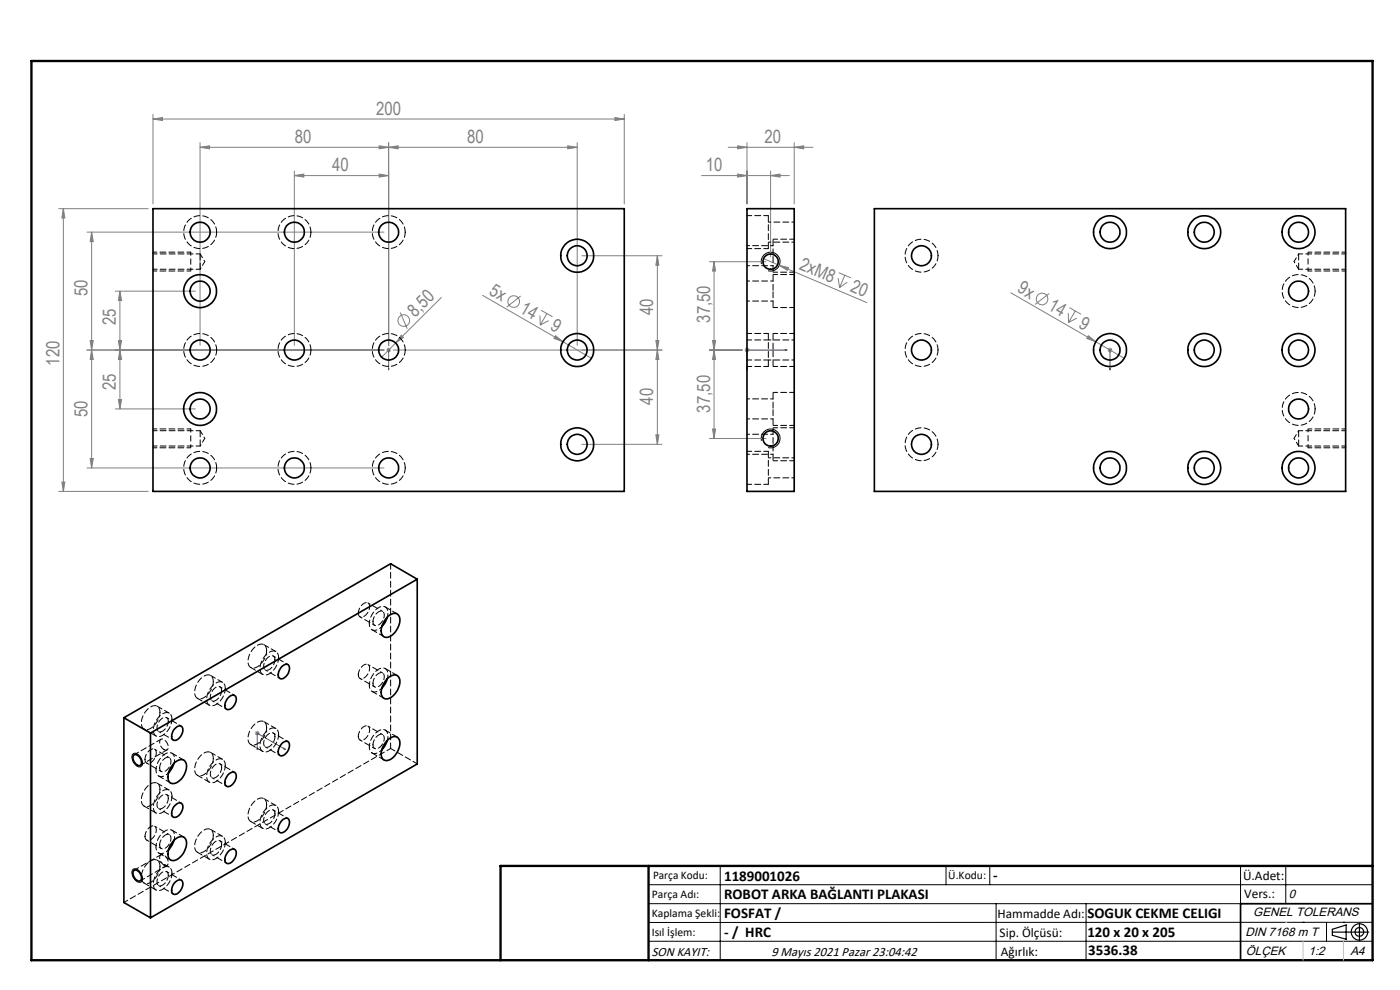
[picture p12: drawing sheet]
<svg xmlns="http://www.w3.org/2000/svg" width="297mm" height="210mm" viewBox="0 0 297 210" stroke-linecap="round" stroke-linejoin="round" font-family="sans-serif">
<g fill="none" stroke="#808080" stroke-width=".21">
<path d="M32.5 25.3l2-.4v.7zM32.5 24.3v18.9M32.5 25.3h99.9M42.4 31.2l2-.3v.7zM42.4 30.3v43M42.4 31.2h80M62.4 37.2l2.1-.3v.7zM62.4 36.3v37M62.4 37.2h20M80.4 36.9l2 .3-2 .4zM80.4 30.9l2 .3-2 .4zM82.4 31.2l2.1-.3v.7z"/>
<path d="M82.4 30.3v43M120.4 30.9l2 .3-2 .4zM122.4 30.3v43M130.5 24.9l1.9 .4-1.9 .3zM132.4 24.3v18.9M148.8 37.2h18.7M154.5 31.2h18M156.5 36.9l2 .3-2 .4zM156.5 30.9l2 .3-2 .4zM158.5 30.3v12.9M163.5 37.2l2-.3v.7zM163.5 36.3v18.2"/>
<path d="M168.5 31.2l2-.3v.7zM168.5 30.3v12.9M12.5 44.3h18.9M13.4 44.3l.4 1.9h-.7zM13.4 44.3v59.9M18.5 49.2h63M19.4 49.2v50.1M19.4 49.2l.4 2.1h-.7zM123.4 54.2h17M139.5 54.2v40.1M139.5 54.2l.3 2.1h-.7zM150.5 55.5h12"/>
<path d="M151.5 55.5l.3 2h-.6zM151.5 55.5v37.5M161.6 54.7l3.7 1.6M165.3 56.3l2 .5-.3 .6zM165.3 56.3l18.6 7.9M177.8 59l.3 2M177.9 57.8l2.6 1.1M179.2 58.4l-1.1 2.6M179.7 59.9l-1.6 1.1M18.5 74.3h63M19.1 72.2h.7l-.4 2.1zM19.4 74.3l.4 2h-.7z"/>
<path d="M24.4 61.8h17.1M25.1 72.2h.7l-.4 2.1zM25.4 61.8v24.9M25.4 61.8l.4 1.9h-.7zM25.4 74.3l.4 2h-.7zM82 74.3h.9M82.1 73.9l.7 .7M82.4 73.8v.9M82.8 73.9l-.7 .7M83.4 74.3h57M84 72.7l-3 3.1M84.9 66.3l1.5 3.4"/>
<path d="M85.1 71.1l.5 .5-1.6 1.1zM93.6 63.1l-9.6 9.6M102.4 62.6l17 9.9M110.5 62.8l-3 2.3M114.5 66.9l.1 2.1M114.8 65.8l2.4 1.4M116 66.5l-1.4 2.5M116.4 68l-1.8 1M117.9 71.2l1.5 1.3-1.9-.7zM119.4 72.5l6.1 3.5M139.1 72.2h.7l-.3 2.1zM139.5 74.3l.3 2h-.7z"/>
<path d="M150.5 74.3h7M151.2 72.2h.6l-.3 2.1zM151.5 74.3l.3 2h-.6zM158 74.3h1M158.1 73.9l.7 .7M158.5 73.8v.9M158.8 73.9l-.7 .7M214.5 62.1l17.9 10.4M222.6 62.3l-3 2.3M226.6 66.4l.1 2M226.9 65.3l2.4 1.4M228.1 66l-1.4 2.4"/>
<path d="M228.5 67.5l-1.8 .9M230.9 71.2l1.5 1.3-1.9-.7zM232.4 72.5l6.1 3.5M235 74.3h1M235.1 73.9l.7 .7M235.5 73.8v.9M235.8 73.9l-.7 .7M18.5 99.3h63M19.1 97.3h.7l-.4 2zM24.4 86.7h17.1M25.1 84.8h.7l-.4 1.9zM123.4 94.3h17"/>
<path d="M139.1 92.2h.7l-.3 2.1zM150.5 93h12M151.2 91h.6l-.3 2zM12.5 104.2h18.9M13.1 102.3h.7l-.4 1.9zM54.1 155.5h1M54.2 155.2l.7 .7M54.6 155v1M54.9 155.2l-.7 .7"/>
<circle cx="85.7" cy="68" r="1.23"/>
<circle cx="109" cy="64" r="1.22"/>
<circle cx="221.1" cy="63.4" r="1.23"/>
</g>
<g fill="none" stroke="#000" stroke-width=".21">
<path d="M161.5 56a2 2 0 0 1 1.8-2.5 2 2 0 0 1 2.2 2.2 2 2 0 0 1-2.6 1.7M161.5 93.5a2 2 0 0 1 1.8-2.5 2 2 0 0 1 2.2 2.2 2 2 0 0 1-2.6 1.7M28.1 160.1a.86 .86 0 0 1 1.4 .2 1.64 1.64 0 0 1 .4 2.3 1.83 1.83 0 0 1-1.9-2zM28.1 184.6a1.01 1.01 0 0 1 1.7 .5l.4 1a.79 .79 0 0 1-.3 1 .79 .79 0 0 1-1.1-.3l-.6-.9-.2-.7zM137.6 187.7h153.6M137.6 191.7h153.6M137.6 199.7h153.6M152.8 183.7v20M200.7 183.7v4M210 183.7v4M211.3 191.7v12M230.4 191.7v12"/>
<path d="M263.2 183.7v20M272.8 183.7v8M276.4 195.6h.1M281.4 195.6v4.1M285 195.6h.1M291.2 195.6l-153.6 .1"/>
</g>
<path d="M277.5 57.4v-3.9M277.5 94.9v-3.9" fill="none" stroke="#000" stroke-width=".21" stroke-dasharray="1.3 .6" stroke-dashoffset=".6" stroke-linecap="butt"/>
<path d="M40.5 53.5v4M40.5 91v4" fill="none" stroke="#000" stroke-width=".21" stroke-dasharray="1.3 .6" stroke-dashoffset=".5" stroke-linecap="butt"/>
<g fill="none" stroke="#000" stroke-width=".25">
<path d="M282.6 197.7h7.8M282.6 197.1l3-.9v3l-3-.8zM288.4 195.8v3.8M106.2 203.7h185"/>
<circle cx="288.4" cy="197.7" r="1.74"/>
<circle cx="288.4" cy="197.7" r=".93"/>
</g>
<g fill="none" stroke="#00f" stroke-width=".21">
<path d="M82.4 78.5v-.4v.4M82.4 74.1v.3zM82.4 74.3h.1M82.4 74.3v4.2M158.4 78.1h.2l-.1 .4zM166.5 74.1l.5 .2-.5 .1zM167 74.3h-8.5v4.2M235.5 78.5v-.4v.4M235.5 74.1v.3zM235.5 74.3v4.2M235.5 74.3h.1M54.5 158.6l.1 .1v.3z"/>
<path d="M54.6 159v-3.5l6 3.5M60.3 158.7l.3 .3-.3-.1z"/>
</g>
<path d="M32.5 57.5h8M40.5 53.5h-8M277.5 57.5h8M285.5 53.5h-8M32.5 95h8M40.5 91h-8M277.5 95h8M285.5 91h-8" fill="none" stroke="#000" stroke-width=".21" stroke-dasharray="1.3 .6" stroke-dashoffset=".4"/>
<path d="M40.5 53.5h.1M277.5 57.5v-.1M40.5 91h.1M277.5 95v-.1" fill="none" stroke="#000" stroke-width=".21" stroke-dasharray="1.3 .6"/>
<path d="M291.2 191.7h-28v12" fill="none" stroke="#000" stroke-width=".35"/>
<path d="M6.7 12.9h284.5v190.8h-284.5zM137.6 183.7v20M291.2 183.7h-185v20" fill="none" stroke="#000" stroke-width=".5"/>
<path d="M276.4 199.7v4M285 199.7v4" fill="none" stroke="#c0c0c0" stroke-width=".21"/>
<path d="M272.8 195.6h.1" fill="none" stroke="#c0c0c0" stroke-width=".25"/>
<g fill="#00f">
<path d="M82.4 78.1v.4zM82.4 74.1v.3z"/>
<path d="M158.4 78.1h.2l-.1 .4zM166.5 74.1l.5 .2-.5 .1z"/>
<path d="M54.5 158.6l.1 .1v.3zM60.3 158.7l.3 .3-.3-.1zM235.5 78.1v.4zM235.5 74.1v.3z"/>
</g>
<g fill="#808080">
<path d="M117.9 71.2l1.5 1.3-1.9-.7z"/>
<path d="M230.9 71.2l1.5 1.3-1.9-.7z"/>
<path d="M85.1 71.1l.5 .5-1.6 1.1z"/>
<path d="M165.3 56.3l2 .5-.3 .6z"/>
<path d="M80.4 36.9l2 .3-2 .4zM62.4 37.2l2.1-.3v.7zM80.4 30.9l2 .3-2 .4zM42.4 31.2l2-.3v.7z"/>
<path d="M130.5 24.9l1.9 .4-1.9 .3zM32.5 25.3l2-.4v.7z"/>
<path d="M163.5 37.2l2-.3v.7zM156.5 36.9l2 .3-2 .4zM168.5 31.2l2-.3v.7zM156.5 30.9l2 .3-2 .4z"/>
<path d="M19.1 72.2h.7l-.4 2.1zM19.4 49.2l.4 2.1h-.7z"/>
<path d="M25.1 72.2h.7l-.4 2.1zM25.4 61.8l.4 1.9h-.7z"/>
<path d="M13.4 44.3l.4 1.9h-.7zM13.1 102.3h.7l-.4 1.9zM19.4 74.3l.4 2h-.7zM19.1 97.3h.7l-.4 2zM139.5 74.3l.3 2h-.7zM139.1 92.2h.7l-.3 2.1z"/>
<path d="M25.4 74.3l.4 2h-.7zM25.1 84.8h.7l-.4 1.9zM139.5 54.2l.3 2.1h-.7zM139.1 72.2h.7l-.3 2.1zM151.5 55.5l.3 2h-.6zM151.2 72.2h.6l-.3 2.1zM151.5 74.3l.3 2h-.6zM151.2 91h.6l-.3 2z"/>
<path d="M82.4 31.2l2.1-.3v.7zM120.4 30.9l2 .3-2 .4z"/>
</g>
<g fill="none" stroke="#000" stroke-width=".35">
<path d="M32.5 44.3h99.9v59.9h-99.9zM158.5 44.3h10v59.9h-10zM185.5 44.3h100v59.9h-100zM82.2 130.9l-.4 1-.8 1M82.3 130.8l.4-.3a1.32 1.32 0 0 1 1.7-.2 1.32 1.32 0 0 1 .4 1.7 3.8 3.8 0 0 1-2.8 3.2 1.53 1.53 0 0 1-1-2.3l.7-1.4zM88.5 122.9l-56.6 32.6M88.5 122.9v39.2l-56.6 32.6M88.5 122.9l-5.6-3.3-56.6 32.7M26.3 152.3l5.6 3.2M26.3 152.3v39.1l5.6 3.3M31.9 155.5v39.2M37.2 154.5a.87 .87 0 0 1 1.1-.5 .87 .87 0 0 1 .5 1.2 2.14 2.14 0 0 1-1.9 1.8 1.09 1.09 0 0 1-.4-1.5z"/>
<path d="M48.5 147.9l.3-.2a.83 .83 0 0 1 1-.1 .83 .83 0 0 1 .3 1.1 2.14 2.14 0 0 1-1.9 1.8 1.45 1.45 0 0 1 0-2.3zM59.8 157.7l.3-.2a.81 .81 0 0 1 1.1-.1 .81 .81 0 0 1 .2 1 2.15 2.15 0 0 1-1.9 1.9 1.45 1.45 0 0 1 0-2.3zM59.8 141.4l.3-.2a.81 .81 0 0 1 1.1-.2 .81 .81 0 0 1 .2 1.1 2.16 2.16 0 0 1-1.9 1.9 1.45 1.45 0 0 1 0-2.3zM82.2 144l-.4 .9-.8 1.1M82.2 157l-.4 1-.8 1.1M82.3 143.8l.4-.3a1.32 1.32 0 0 1 1.7-.1 1.32 1.32 0 0 1 .4 1.6 3.8 3.8 0 0 1-2.8 3.3 1.51 1.51 0 0 1-1-2.3l.4-1zM82.3 156.9l.4-.3a1.31 1.31 0 0 1 1.6-.2 1.31 1.31 0 0 1 .5 1.7 3.8 3.8 0 0 1-2.8 3.3 1.53 1.53 0 0 1-1-2.4l.4-.9zM28.4 160.2a1.33 1.33 0 0 1 1.6 1.5 .62 .62 0 0 1-.4 .7 .62 .62 0 0 1-.7-.3l-.6-.9-.1-.6zM36.9 171.1l.3-.3a.87 .87 0 0 1 1.1-.5 .87 .87 0 0 1 .5 1.2 2.14 2.14 0 0 1-1.9 1.9 1.09 1.09 0 0 1-.4-1.6zM36.9 161.9l-.4 1-.8 1.1M36.9 178.3l-.4 .9-.8 1.1M37 178.1l.4-.3a1.31 1.31 0 0 1 1.7-.1 1.31 1.31 0 0 1 .4 1.6 3.8 3.8 0 0 1-2.8 3.3 1.26 1.26 0 0 1-1-1.9l.4-1.4z"/>
<path d="M37 161.8l.4-.3a1.31 1.31 0 0 1 1.7-.2 1.31 1.31 0 0 1 .4 1.7 3.7 3.7 0 0 1-2.8 3.2 1.26 1.26 0 0 1-1-1.8l.4-1.4zM48.5 164.2l.3-.2a.82 .82 0 0 1 1.1-.1 .82 .82 0 0 1 .2 1.1 2.14 2.14 0 0 1-1.9 1.9 1.45 1.45 0 0 1 0-2.3zM59.8 174.1l.3-.3a.81 .81 0 0 1 1.1-.1 .81 .81 0 0 1 .2 1.1 2.15 2.15 0 0 1-1.9 1.9 1.45 1.45 0 0 1 0-2.3zM28.4 184.7a1.34 1.34 0 0 1 1.6 1.5 .63 .63 0 0 1-.4 .7 .63 .63 0 0 1-.7-.3l-.6-.9-.1-.6zM37.2 187.1l.3-.2a.81 .81 0 0 1 1.1-.1 .81 .81 0 0 1 .2 1 2.14 2.14 0 0 1-1.9 1.9 1.52 1.52 0 0 1 0-2.3zM48.5 180.6l.3-.3a.83 .83 0 0 1 1-.1 .83 .83 0 0 1 .3 1.1 2.14 2.14 0 0 1-1.9 1.9 1.45 1.45 0 0 1 0-2.3z"/>
<circle cx="42.4" cy="49.3" r="2.12"/>
<circle cx="62.4" cy="49.3" r="2.12"/>
<circle cx="82.4" cy="49.3" r="2.12"/>
<circle cx="122.4" cy="54.3" r="2.11"/>
<circle cx="122.5" cy="54.3" r="3.5"/>
<circle cx="163.5" cy="55.5" r="1.64"/>
<circle cx="195.5" cy="54.3" r="2.11"/>
<circle cx="235.5" cy="49.3" r="2.12"/>
<circle cx="235.5" cy="49.2" r="3.5"/>
<circle cx="255.5" cy="49.3" r="2.12"/>
<circle cx="255.5" cy="49.2" r="3.5"/>
<circle cx="275.5" cy="49.3" r="2.12"/>
<circle cx="275.5" cy="49.2" r="3.5"/>
<circle cx="42.4" cy="74.3" r="2.11"/>
<circle cx="42.4" cy="61.8" r="3.5"/>
<circle cx="42.4" cy="61.8" r="2.12"/>
<circle cx="62.4" cy="74.3" r="2.11"/>
<circle cx="82.4" cy="74.3" r="2.11"/>
<circle cx="122.4" cy="74.3" r="2.11"/>
<circle cx="122.5" cy="74.3" r="3.5"/>
<circle cx="195.5" cy="74.3" r="2.11"/>
<circle cx="235.5" cy="74.3" r="2.11"/>
<circle cx="235.5" cy="74.3" r="3.5"/>
<circle cx="255.5" cy="74.3" r="2.11"/>
<circle cx="255.5" cy="74.3" r="3.5"/>
<circle cx="275.5" cy="74.3" r="2.11"/>
<circle cx="275.5" cy="61.8" r="2.12"/>
<circle cx="275.5" cy="74.3" r="3.5"/>
<circle cx="42.4" cy="86.7" r="3.5"/>
<circle cx="42.4" cy="86.8" r="2.12"/>
<circle cx="42.4" cy="99.3" r="2.12"/>
<circle cx="62.4" cy="99.3" r="2.12"/>
<circle cx="82.4" cy="99.3" r="2.12"/>
<circle cx="122.5" cy="94.2" r="2.12"/>
<circle cx="122.5" cy="94.3" r="3.5"/>
<circle cx="163.5" cy="93" r="1.64"/>
<circle cx="195.5" cy="94.2" r="2.12"/>
<circle cx="235.5" cy="99.3" r="2.12"/>
<circle cx="235.5" cy="99.3" r="3.5"/>
<circle cx="255.5" cy="99.3" r="2.12"/>
<circle cx="255.5" cy="99.3" r="3.5"/>
<circle cx="275.5" cy="86.8" r="2.12"/>
<circle cx="275.5" cy="99.3" r="2.12"/>
<circle cx="275.5" cy="99.3" r="3.5"/>
</g>
<path d="M42.5 57.1v-3.2M163 52.7v-7M275.5 53.9v3.2M163 77.7v-7M42.5 94.6v-3.2M275.5 91.4v3.2M163 102.7v-7" fill="none" stroke="#000" stroke-width=".21" stroke-dasharray="1.3 .6"/>
<g fill="none" stroke="#000" stroke-width=".21" stroke-dasharray="1.3 .6" stroke-dashoffset=".1">
<path d="M46 49.2a3.5 3.5 0 0 1-5.1 3.2 3.5 3.5 0 0 1-.5-6 3.5 3.5 0 0 1 5.5 2.2l.1 .6M66 49.2a3.5 3.5 0 0 1-5.1 3.2 3.5 3.5 0 0 1-.5-6 3.5 3.5 0 0 1 5.5 2.2l.1 .6M86 49.2a3.5 3.5 0 0 1-5.1 3.2 3.5 3.5 0 0 1-.5-6 3.5 3.5 0 0 1 5.5 2.2l.1 .6M199 54.2a3.5 3.5 0 0 1-5.1 3.2 3.5 3.5 0 0 1-.5-6 3.5 3.5 0 0 1 5.5 2.2l.1 .6M46 74.2a3.5 3.5 0 0 1-5.1 3.2 3.5 3.5 0 0 1-.5-6 3.5 3.5 0 0 1 5.5 2.2l.1 .6M66 74.2a3.5 3.5 0 0 1-5.1 3.2 3.5 3.5 0 0 1-.5-6 3.5 3.5 0 0 1 5.5 2.2l.1 .6M86 74.2a3.5 3.5 0 0 1-5.1 3.2 3.5 3.5 0 0 1-.5-6 3.5 3.5 0 0 1 5.5 2.2l.1 .6M199 74.2a3.5 3.5 0 0 1-5.1 3.2 3.5 3.5 0 0 1-.5-6 3.5 3.5 0 0 1 5.5 2.2l.1 .6M279 61.7a3.5 3.5 0 0 1-5.1 3.2 3.5 3.5 0 0 1-.5-6 3.5 3.5 0 0 1 5.5 2.2l.1 .6M46 99.2a3.5 3.5 0 0 1-5.1 3.2 3.5 3.5 0 0 1-.5-6 3.5 3.5 0 0 1 5.5 2.2l.1 .6M66 99.2a3.5 3.5 0 0 1-5.1 3.2 3.5 3.5 0 0 1-.5-6 3.5 3.5 0 0 1 5.5 2.2l.1 .6M86 99.2a3.5 3.5 0 0 1-5.1 3.2 3.5 3.5 0 0 1-.5-6 3.5 3.5 0 0 1 5.5 2.2l.1 .6"/>
<path d="M199 94.2a3.5 3.5 0 0 1-5.1 3.2 3.5 3.5 0 0 1-.5-6 3.5 3.5 0 0 1 5.5 2.2l.1 .6M279 86.7a3.5 3.5 0 0 1-5.1 3.2 3.5 3.5 0 0 1-.5-6 3.5 3.5 0 0 1 5.5 2.2l.1 .6M58.5 138.2l-2.5-1.5M78.9 133.6l2.6 1.5M84.3 130.2l-2.6-1.5M30.6 154.7l2.5 1.4M35.9 151.3l-2.5-1.5M41.9 148.1l2.5 1.5M47.2 144.7l-2.5-1.4M53.2 141.6l2.5 1.5M53.2 157.9l2.5 1.5M58.5 154.5l-2.5-1.4"/>
<path d="M78.9 146.7l2.6 1.4M78.9 159.7l2.6 1.5M82.9 158.8v-39.2M84.3 143.3l-2.6-1.5M84.3 156.3l-2.6-1.4M30.6 171l2.5 1.5M33.7 164.6l2.5 1.5M35.9 167.6l-2.5-1.5M39 161.2l-2.5-1.4M39 177.6l-2.5-1.5M41.9 164.5l2.5 1.4M47.2 161.1l-2.5-1.5"/>
<path d="M47.2 177.4l-2.5-1.5M53.2 174.3l2.5 1.4M58.5 170.9l-2.5-1.5M30.6 187.3l2.5 1.5M33.7 180.9l2.5 1.5M35.9 183.9l-2.5-1.4M41.9 180.8l2.5 1.5"/>
</g>
<path d="M42.5 57.1l.9-1.6M43.4 55.5l-.9-1.6M274.5 55.5l1 1.6M275.5 53.9l-1 1.6M42.5 94.6l.9-1.6M43.4 93l-.9-1.6M274.5 93l1 1.6M275.5 91.4l-1 1.6" fill="none" stroke="#000" stroke-width=".21" stroke-dasharray="1.3 .6" stroke-dashoffset=".9"/>
<path d="M32.5 57.1h10M42.5 53.9h-10M275.5 57.1h10M285.5 53.9h-10M32.5 94.6h10M42.5 91.4h-10M275.5 94.6h10M285.5 91.4h-10M26.3 191.4l56.6-32.6" fill="none" stroke="#000" stroke-width=".21" stroke-dasharray="1.3 .6" stroke-dashoffset=".4"/>
<path d="M164 58.2v3.5M164 54.2v3.5M164 50.7v3.5M164 61.7v3.5M164 74.2v3.5M164 70.7v3.5M164 86.7v3.5M164 83.2v3.5M164 94.2v3.5M164 90.7v3.5" fill="none" stroke="#000" stroke-width=".21" stroke-dasharray="1.3 .6" stroke-dashoffset="-.2"/>
<g fill="none" stroke="#000" stroke-width=".21" stroke-dasharray="1.3 .6" stroke-dashoffset=".3">
<path d="M158.5 52.7h4.5M163 45.7h-4.5M164 57.7h4.5M168.5 58.2h-4.5M168.5 50.7h-4.5M158.5 77.7h4.5M158.5 76.4h4.5M163 70.7h-4.5M163 72.1h-4.5M164 65.2h4.5M164 77.7h4.5M168.5 70.7h-4.5"/>
<path d="M163 95.7h-4.5M164 90.2h4.5M164 97.7h4.5M168.5 83.2h-4.5M168.5 90.7h-4.5M158.5 102.7h4.5"/>
</g>
<g fill="none" stroke="#000" stroke-width=".21" stroke-dasharray="1.3 .6" stroke-dashoffset=".7">
<path d="M158.5 56.4h5.5M163 51.4h5.5M164 59.6h-5.5M164 52.1h-5.5M168.5 47.1h-5.5M158.5 63.9h5.5M163 76.4h5.5M168.5 72.1h-5.5M158.5 88.9h5.5M158.5 96.4h5.5M164 84.6h-5.5M164 92.1h-5.5"/>
<path d="M168.5 97.1h-5.5M163 101.4h5.5M76.4 130.8l3.1 1.8M81.2 129.7l-3.1-1.8M33.7 155.2l3.1 1.8M38.5 154l-3.1-1.8M45 148.6l3.1 1.8M49.8 147.5l-3.1-1.8M56.3 142.1l3.1 1.8M56.3 158.4l3.1 1.8M61.1 141l-3.1-1.8M61.1 157.3l-3.1-1.8"/>
<path d="M76.4 143.9l3.1 1.8M76.4 157l3.1 1.8M81.2 142.8l-3.1-1.8M81.2 155.8l-3.1-1.8M31.1 161.9l3.1 1.8M31.1 178.2l3.1 1.8M33.7 171.5l3.1 1.8M35.9 160.7l-3.1-1.8M35.9 177l-3.1-1.7M38.5 170.4l-3.1-1.8M45 165l3.1 1.8M49.8 163.8l-3.1-1.8"/>
<path d="M56.3 174.8l3.1 1.8M61.1 173.6l-3.1-1.8M33.7 187.8l3.1 1.8M38.5 186.7l-3.1-1.8M45 181.3l3.1 1.8M49.8 180.2l-3.1-1.8"/>
</g>
<g fill="none" stroke="#000" stroke-width=".21" stroke-dasharray="1.3 .6" stroke-dashoffset=".2">
<path d="M56.6 138a3.9 3.9 0 0 1-2.9 3.7 1.31 1.31 0 0 1-1.1-1.8 3.8 3.8 0 0 1 2.9-3.3 1.19 1.19 0 0 1 1.1 1.4M58.3 139.9a2.26 2.26 0 0 1-1.9 2.3 1.46 1.46 0 0 1 0-2.3l.3-.3a.84 .84 0 0 1 1-.5 .84 .84 0 0 1 .6 .8M59.1 139.5a3.9 3.9 0 0 1-2.9 3.7 1.31 1.31 0 0 1-1-1.9 3.8 3.8 0 0 1 2.8-3.2 1.19 1.19 0 0 1 1.1 1.4M76 130.1a.84 .84 0 0 0 .7 .9 .84 .84 0 0 0 .9-.6 1.91 1.91 0 0 0 .5-2.5 1.78 1.78 0 0 0-2.1 1.8v.4M79.1 131.9a.84 .84 0 0 0 .7 .8 .84 .84 0 0 0 1-.5 1.91 1.91 0 0 0 .4-2.5 1.78 1.78 0 0 0-2 1.8l-.1 .4M33.9 151.1a3.9 3.9 0 0 1-2.8 3.7 1.31 1.31 0 0 1-1.1-1.9 3.8 3.8 0 0 1 2.8-3.2 1.19 1.19 0 0 1 1.1 1.4M34.1 156.8l-5.6 3.3M34.8 159a.64 .64 0 0 0 .8-.1 .64 .64 0 0 0 .1-.8 1.27 1.27 0 0 0-1.7-1.2 1.69 1.69 0 0 0 .8 2.1M35.7 153a2.26 2.26 0 0 1-1.9 2.2 1.46 1.46 0 0 1 0-2.2l.3-.4a.84 .84 0 0 1 .9-.5 .84 .84 0 0 1 .7 .9M36.5 152.6a3.9 3.9 0 0 1-2.9 3.7 1.31 1.31 0 0 1-1-1.9 3.8 3.8 0 0 1 2.8-3.3 1.19 1.19 0 0 1 1.1 1.5M45.3 144.6a3.9 3.9 0 0 1-2.9 3.7 1.31 1.31 0 0 1-1.1-1.9 3.8 3.8 0 0 1 2.9-3.3 1.19 1.19 0 0 1 1.1 1.5M47 146.5a2.26 2.26 0 0 1-1.9 2.2 1.46 1.46 0 0 1 0-2.3l.3-.3a.84 .84 0 0 1 1-.5 .84 .84 0 0 1 .6 .9"/>
<path d="M47.8 146a3.9 3.9 0 0 1-2.9 3.7 1.31 1.31 0 0 1-1-1.8 3.8 3.8 0 0 1 2.8-3.3 1.19 1.19 0 0 1 1.1 1.4M56.6 154.4a3.9 3.9 0 0 1-2.9 3.7 1.31 1.31 0 0 1-1.1-1.9 3.8 3.8 0 0 1 2.9-3.3 1.19 1.19 0 0 1 1.1 1.5M58.3 156.3a2.26 2.26 0 0 1-1.9 2.2 1.46 1.46 0 0 1 0-2.3l.3-.3a.84 .84 0 0 1 1-.5 .84 .84 0 0 1 .6 .9M59.1 155.8a3.9 3.9 0 0 1-2.9 3.7 1.31 1.31 0 0 1-1-1.8 3.8 3.8 0 0 1 2.8-3.3 1.19 1.19 0 0 1 1.1 1.4M76 143.1a.84 .84 0 0 0 .7 .9 .84 .84 0 0 0 .9-.5 1.91 1.91 0 0 0 .5-2.5 1.78 1.78 0 0 0-2.1 1.8v.3M76 156.2a.84 .84 0 0 0 .7 .9 .84 .84 0 0 0 .9-.5 1.91 1.91 0 0 0 .5-2.5 1.78 1.78 0 0 0-2.1 1.7v.4M79.1 144.9a.84 .84 0 0 0 .7 .9 .84 .84 0 0 0 1-.5 1.91 1.91 0 0 0 .4-2.5 1.78 1.78 0 0 0-2 1.8l-.1 .3M79.1 158a.84 .84 0 0 0 .7 .9 .84 .84 0 0 0 1-.6 1.91 1.91 0 0 0 .4-2.4 1.78 1.78 0 0 0-2 1.7l-.1 .4M29.8 162.3l5.6-3.2M30.8 161.1a.84 .84 0 0 0 .6 .9 .84 .84 0 0 0 1-.6 1.91 1.91 0 0 0 .5-2.4 1.78 1.78 0 0 0-2.1 1.7v.4M30.8 177.4a.84 .84 0 0 0 .6 .9 .84 .84 0 0 0 1-.5 1.91 1.91 0 0 0 .5-2.5 1.78 1.78 0 0 0-2.1 1.8v.3M33.9 162.9a.84 .84 0 0 0 .6 .9 .84 .84 0 0 0 1-.6 1.91 1.91 0 0 0 .5-2.4 1.78 1.78 0 0 0-2.1 1.7v.4"/>
<path d="M33.9 179.2a.84 .84 0 0 0 .6 .9 .84 .84 0 0 0 1-.5 1.91 1.91 0 0 0 .5-2.5 1.78 1.78 0 0 0-2.1 1.8v.3M33.9 167.4a3.9 3.9 0 0 1-2.8 3.7 1.31 1.31 0 0 1-1.1-1.8 3.8 3.8 0 0 1 2.8-3.3 1.19 1.19 0 0 1 1.1 1.4M35.7 169.3a2.26 2.26 0 0 1-1.9 2.3 1.46 1.46 0 0 1 0-2.3l.3-.3a.84 .84 0 0 1 .9-.6 .84 .84 0 0 1 .7 .9M36.5 168.9a3.9 3.9 0 0 1-2.9 3.7 1.31 1.31 0 0 1-1-1.9 3.8 3.8 0 0 1 2.8-3.2 1.19 1.19 0 0 1 1.1 1.4M45.3 160.9a3.9 3.9 0 0 1-2.9 3.7 1.31 1.31 0 0 1-1.1-1.9 3.8 3.8 0 0 1 2.9-3.2 1.19 1.19 0 0 1 1.1 1.4M45.3 177.2a3.9 3.9 0 0 1-2.9 3.7 1.31 1.31 0 0 1-1.1-1.8 3.8 3.8 0 0 1 2.9-3.3 1.19 1.19 0 0 1 1.1 1.4M47 162.8a2.26 2.26 0 0 1-1.9 2.2 1.46 1.46 0 0 1 0-2.2l.3-.4a.84 .84 0 0 1 1-.5 .84 .84 0 0 1 .6 .9M47 179.1a2.26 2.26 0 0 1-1.9 2.3 1.46 1.46 0 0 1 0-2.3l.3-.3a.84 .84 0 0 1 1-.6 .84 .84 0 0 1 .6 .9M47.8 162.4a3.9 3.9 0 0 1-2.9 3.7 1.31 1.31 0 0 1-1-1.9 3.8 3.8 0 0 1 2.8-3.3 1.19 1.19 0 0 1 1.1 1.5M47.8 178.7a3.9 3.9 0 0 1-2.9 3.7 1.31 1.31 0 0 1-1-1.9 3.8 3.8 0 0 1 2.8-3.2 1.19 1.19 0 0 1 1.1 1.4M56.6 170.7a3.9 3.9 0 0 1-2.9 3.7 1.31 1.31 0 0 1-1.1-1.9 3.8 3.8 0 0 1 2.9-3.2 1.19 1.19 0 0 1 1.1 1.4M58.3 172.6a2.26 2.26 0 0 1-1.9 2.2 1.46 1.46 0 0 1 0-2.3l.3-.3a.84 .84 0 0 1 1-.5 .84 .84 0 0 1 .6 .9"/>
<path d="M59.1 172.2a3.9 3.9 0 0 1-2.9 3.7 1.31 1.31 0 0 1-1-1.9 3.8 3.8 0 0 1 2.8-3.3 1.19 1.19 0 0 1 1.1 1.5M88.5 162l-5.6-3.2M29.8 186.8l5.6-3.2M33.9 183.7a3.9 3.9 0 0 1-2.8 3.7 1.31 1.31 0 0 1-1.1-1.8 3.8 3.8 0 0 1 2.8-3.3 1.19 1.19 0 0 1 1.1 1.4M34.1 181.3l-5.6 3.3M34.8 183.5a.64 .64 0 0 0 .8-.1 .64 .64 0 0 0 .1-.8 1.27 1.27 0 0 0-1.7-1.2 1.69 1.69 0 0 0 .8 2.1M35.7 185.7a2.26 2.26 0 0 1-1.9 2.2 1.46 1.46 0 0 1 0-2.3l.3-.3a.84 .84 0 0 1 .9-.5 .84 .84 0 0 1 .7 .9M36.5 185.2a3.9 3.9 0 0 1-2.9 3.7 1.31 1.31 0 0 1-1-1.8 3.8 3.8 0 0 1 2.8-3.3 1.19 1.19 0 0 1 1.1 1.4"/>
</g>
<path d="M78.3 132.3a1.24 1.24 0 0 0 .7 1.4 1.24 1.24 0 0 0 1.5-.4l.5-.4M78.3 145.4a1.24 1.24 0 0 0 .7 1.3 1.24 1.24 0 0 0 1.5-.3l.5-.4M78.3 158.4a1.24 1.24 0 0 0 .7 1.4 1.24 1.24 0 0 0 1.5-.3l.5-.5M33.1 163.3a1.24 1.24 0 0 0 .7 1.4 1.24 1.24 0 0 0 1.5-.3l.5-.5M33.1 179.7a1.24 1.24 0 0 0 .7 1.3 1.24 1.24 0 0 0 1.5-.3l.5-.4" fill="none" stroke="#000" stroke-width=".21" stroke-dasharray="1.3 .6" stroke-dashoffset=".6"/>
<path d="M82.2 130.9a1.51 1.51 0 0 0-1-2.3 3.8 3.8 0 0 0-2.9 3.7M82.2 144a1.51 1.51 0 0 0-1-2.3 3.8 3.8 0 0 0-2.9 3.7M82.2 157a1.51 1.51 0 0 0-1-2.3 3.8 3.8 0 0 0-2.9 3.7M36.9 161.9a1.51 1.51 0 0 0-.9-2.3 3.8 3.8 0 0 0-2.9 3.7M36.9 178.2a1.51 1.51 0 0 0-.9-2.2 3.8 3.8 0 0 0-2.9 3.7" fill="none" stroke="#000" stroke-width=".21" stroke-dasharray="1.3 .6" stroke-dashoffset=".5"/>
<g font-size="3.9" fill="#808080">
<text x="79.8" y="24.4">200</text>
<text x="62.5" y="30.4">80</text>
<text x="99.1" y="30.4">80</text>
<text x="162.2" y="30.4">20</text>
<text x="70.5" y="36.4">40</text>
<text x="149.7" y="36.4">10</text>
<text x="169.4" y="57.1" transform="rotate(23 169.4 57.1)">2xM8</text>
<text x="18.6" y="62.8" transform="rotate(-90 18.6 62.8)">50</text>
<text x="103.6" y="62.3" transform="rotate(30 103.6 62.3)">5x</text>
<text x="180.2" y="61.7" transform="rotate(23 180.2 61.7)">20</text>
<text x="215.7" y="61.8" transform="rotate(30 215.7 61.8)">9x</text>
<text x="222.2" y="65.6" transform="rotate(30 222.2 65.6)">14</text>
<text x="24.6" y="69" transform="rotate(-90 24.6 69)">25</text>
<text x="88.1" y="67.5" transform="rotate(-45 88.1 67.5)">8,50</text>
<text x="110.1" y="66.1" transform="rotate(30 110.1 66.1)">14</text>
<text x="116.6" y="69.9" transform="rotate(30 116.6 69.9)">9</text>
<text x="138.6" y="66.9" transform="rotate(-90 138.6 66.9)">40</text>
<text x="150.6" y="68.4" transform="rotate(-90 150.6 68.4)">37,50</text>
<text x="228.7" y="69.3" transform="rotate(30 228.7 69.3)">9</text>
<text x="12.6" y="77.6" transform="rotate(-90 12.6 77.6)">120</text>
<text x="24.6" y="82.8" transform="rotate(-90 24.6 82.8)">25</text>
<text x="18.6" y="88.5" transform="rotate(-90 18.6 88.5)">50</text>
<text x="138.6" y="85.8" transform="rotate(-90 138.6 85.8)">40</text>
<text x="150.6" y="87.5" transform="rotate(-90 150.6 87.5)">37,50</text>
</g>
<g font-size="3.2">
<text x="153.6" y="186.8">1189001026</text>
<text x="153.6" y="190.8">ROBOT ARKA BAĞLANTI PLAKASI</text>
<text x="210.7" y="186.6">-</text>
<text x="153.6" y="194.8">FOSFAT /</text>
<text x="230.7" y="194.8">SOGUK CEKME CELIGI</text>
<text x="153.6" y="198.8">- / HRC</text>
<text x="230.7" y="198.7">120 x 20 x 205</text>
<text x="230.8" y="202.6">3536.38</text>
</g>
<g font-size="2.8">
<text x="263.7" y="186.7">Ü.Adet:</text>
<text x="263.9" y="190.5">Vers.:</text>
<text x="211.6" y="194.8">Hammadde Adı:</text>
<text x="138.3" y="202.8">SON KAYIT:</text>
<text x="163.6" y="202.8">9 Mayıs 2021 Pazar 23:04:42</text>
<text x="212.1" y="198.7">Sip. Ölçüsü:</text>
<text x="212.3" y="202.7">Ağırlık:</text>
</g>
<g font-size="2.6">
<text x="273.4" y="190.4">0</text>
<text x="265.9" y="194.4">GENEL TOLERANS</text>
<text x="264.2" y="198.5">DIN 7168 m T</text>
<text x="264.3" y="202.6">ÖLÇEK</text>
<text x="277.6" y="202.6">1:2</text>
<text x="286.5" y="202.6">A4</text>
</g>
<g font-size="2.5">
<text x="138.3" y="190.5">Parça Adı:</text>
<text x="138.5" y="186.5">Parça Kodu:</text>
<text x="201.2" y="186.5">Ü.Kodu:</text>
<text x="138.3" y="194.5">Kaplama Şekli:</text>
<text x="138.3" y="198.6">Isıl İşlem:</text>
</g>
</svg>
